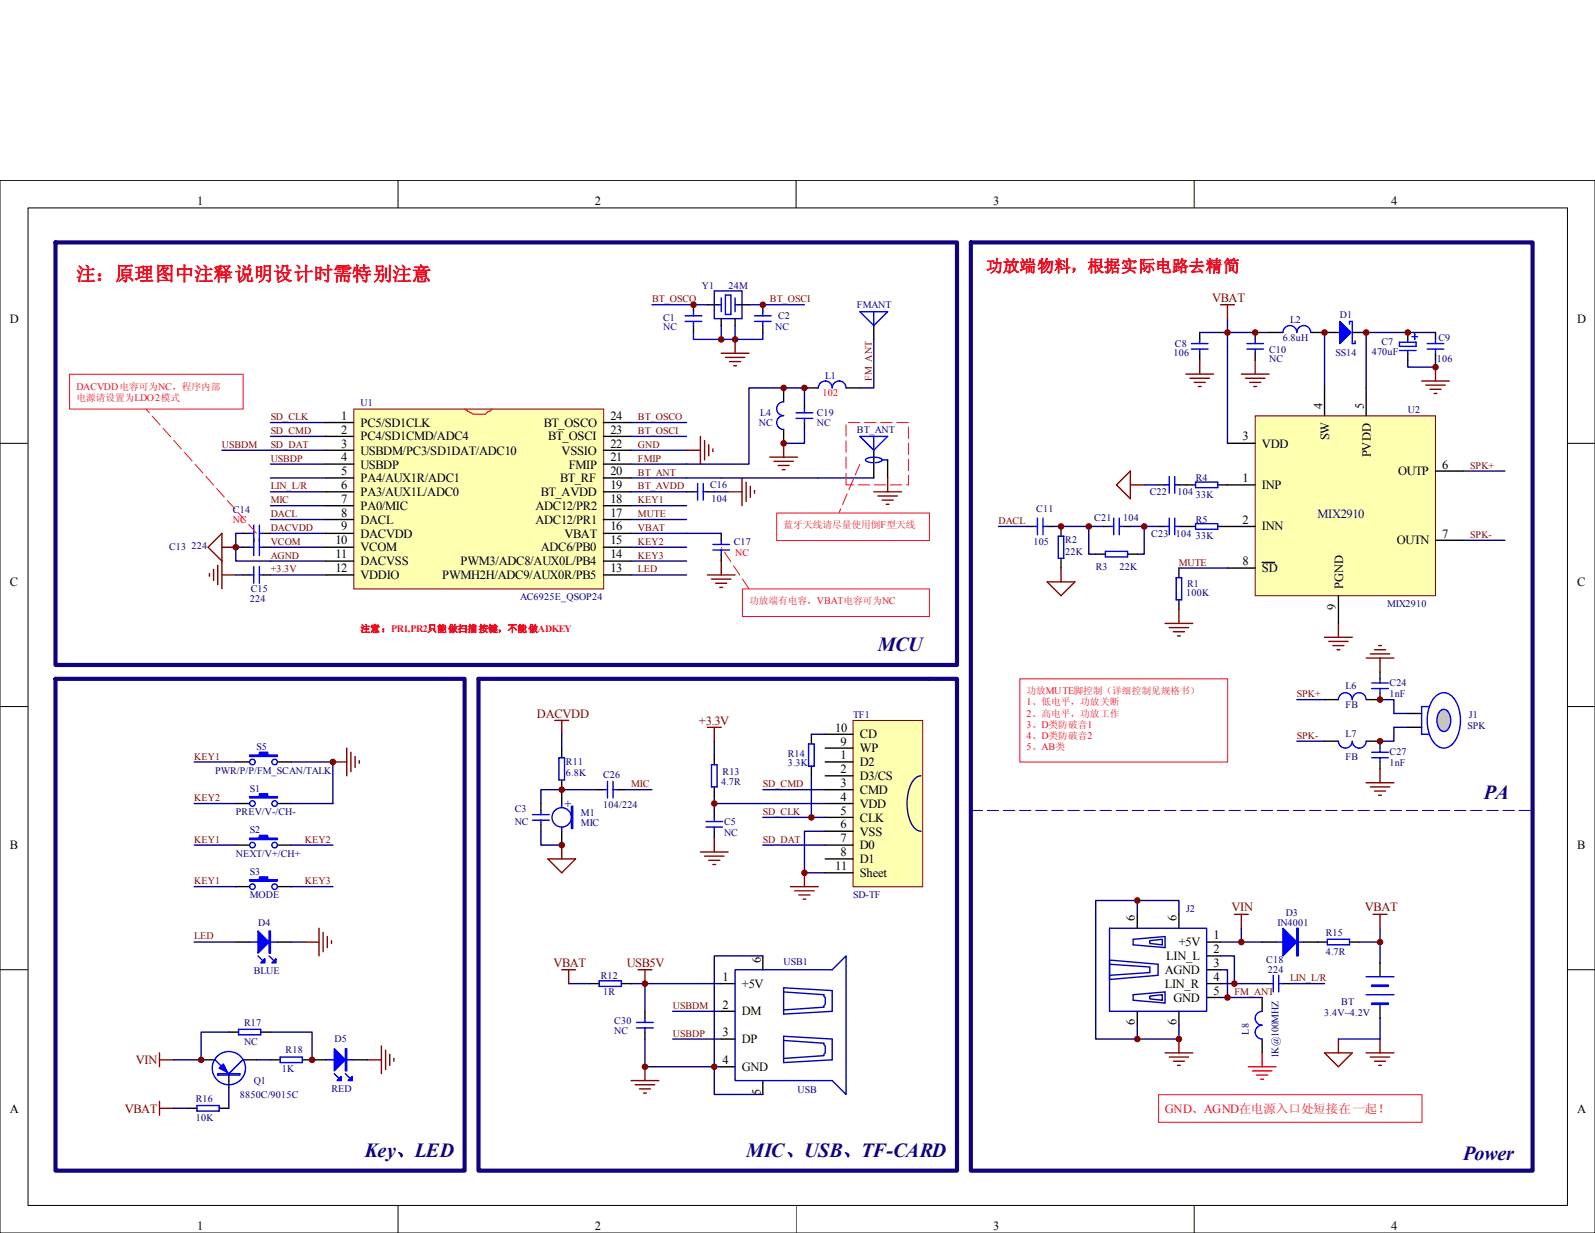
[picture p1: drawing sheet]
<svg xmlns="http://www.w3.org/2000/svg" width="279mm" height="216mm" viewBox="0 0 279 216" stroke-linecap="round" stroke-linejoin="round" font-family="sans-serif">
<g fill="none" stroke="#000" stroke-width=".18">
<path d="M0 31.6h279.4v184.3h-279.4zM4.9 36.4h269.7v174.7h-269.7zM69.7 31.5v4.9M139.5 31.5v4.9M209.2 31.5v4.9M0 77.6h4.9M274.5 77.6h4.9M0 123.7h4.9M274.5 123.7h4.9M0 169.8h4.9M274.5 169.8h4.9M69.7 211v4.9"/>
<path d="M139.5 211v4.9M209.2 211v4.9"/>
</g>
<path d="M123.9 127.4h2.4M125.1 127.4v2.4M138.5 155.3h4.8M139.2 156h3.4M139.9 156.7h2M140.7 157.4h.5M140.9 152.8v2.5" fill="none" stroke="#800000" stroke-width=".24"/>
<path d="M133.6 138.3h11M133.6 143.1h11M133.6 148h11M144.6 145.6h-3.7v7.2h3.7" fill="none" stroke="#000080" stroke-width=".24"/>
<path d="M149.5 126.2h12.1v29.1h-12.1z" fill="#ffffb0"/>
<path d="M149.4 126.2h12.2v29.1h-12.2z" fill="none" stroke="#800000" stroke-width=".18"/>
<g fill="none" stroke="#000" stroke-width=".24">
<path d="M42.5 93.4h1.2M42.5 95.8h1.2M46.2 93.4h1.2M46.2 95.8h1.2M98.4 131v1.7M98.4 136.6v4.1M104.5 138.3h1.2M108.1 138.3h1.2M125.1 132.2v1.7M125.1 137.8v1.7M142.1 128.6v1.7M142.1 134.1v1.7"/>
<path d="M144.6 128.6h4.8M144.6 135.8h4.8M144.6 138.3h4.8M144.6 131h4.8M144.6 133.4h4.8M246.6 124.9h2.4M246.6 127.4h2.4M94.8 140.7v1.2M94.8 144.3v1.3M98.4 145.6v2.4M125.1 141.9v1.2M125.1 145.6v1.2"/>
<path d="M144.6 148h4.8M144.6 140.7h4.8M144.6 143.1h4.8M144.6 145.6h4.8M144.6 150.4h4.8M144.6 152.8h4.8M41.3 165h2.4M48.6 165h2.4M221.1 172.2h1.2M224.7 172.2h1.2M47.4 185.6h1.7M53 185.6h4.1"/>
<path d="M62 185.6h2.4"/>
</g>
<path d="M161.3 135.8a2.14 2.14 0 0 0-1.7 1.5 8.3 8.3 0 0 0 .4 7.4l.8 .8 .5 .1" fill="none" stroke="#11037f" stroke-width=".24"/>
<path d="M104.5 138.3h-9.7v2.4M109.3 138.3h4.9M125.1 139.5v1.2h19.5M142.1 128.6h2.5M142.1 135.8v7.3M227.2 122.5h4.8M227.2 129.8h4.8M94.8 145.6v2.4h3.6M34 165h7.3" fill="none" stroke="#000080" stroke-width=".24"/>
<g fill="none" stroke="#00f" stroke-width=".24">
<path d="M43.7 93.4h.8M43.7 95.8h.8M44.5 91.9v5.4M45.4 93.4h.8M45.4 91.9v5.4M45.4 95.8h.8M97.9 132.7h1v3.9h-1zM105.7 138.3h.7M106.4 136.8v2.9M107.4 138.3h.7M107.4 136.8v2.9M124.6 133.9h1v3.9h-1z"/>
<path d="M141.6 130.3h1v3.8h-1zM250.2 123.7h-1.2v3.7M251.3 122.1a2.13 2.13 0 0 1 3.7 .6 7.1 7.1 0 0 1-.5 7.5 2.13 2.13 0 0 1-3.6-.6 7.1 7.1 0 0 1 .4-7.5zM93.3 143.6h2.9M93.3 142.6h2.9M94.8 141.9v.7M94.8 143.6v.7M98.4 140.7v.7M98.4 144.8v.8M123.7 143.9h2.9M123.7 144.8h2.9M125.1 143.1v.8"/>
<path d="M125.1 144.8v.8M43.7 165h4.9M45.2 167.4l1 1M47.1 167.4l1 1M222.3 172.2h.7M223 170.8v2.9M224 172.2h.7M224 170.8v2.9M49.1 185.1h3.9v1h-3.9zM57.1 185.6h4.9M58.6 188l.9 1M60.5 188l1 1"/>
<circle cx="98.4" cy="143.1" r="1.7"/>
</g>
<g fill="#00f" stroke="#00f" stroke-width=".24">
<path d="M58.6 183.6l1.9 2-1.9 1.9z"/>
<path d="M61 189.2l.7-.7v.7z"/>
<path d="M59 189.2l.8-.7v.7z"/>
<path d="M45.2 163l1.9 2-1.9 1.9z"/>
<path d="M48.3 167.9v.7h-.7z"/>
<path d="M46.4 167.9v.7h-.7z"/>
<path d="M100.1 141.2h.2v3.9h-.2z" fill-rule="evenodd"/>
<path d="M60.5 183.6h.2v3.9h-.2z" fill-rule="evenodd"/>
<path d="M47.1 163h.3v3.9h-.3z" fill-rule="evenodd"/>
</g>
<g fill="none" stroke="#800000" stroke-width=".24">
<path d="M97.2 126.1h2.4M98.4 126.1v2.5M96 150.4h4.8l-2.4 2.4zM98.4 148v2.4M122.7 149.2h4.9M123.4 149.9h3.4M124.2 150.6h1.9M124.9 151.4h.5M125.1 146.8v2.4M27.9 185.6h2.5M27.9 184.4v2.4M64.4 185.6h2.4"/>
<path d="M66.8 183.1v4.9M67.5 183.9v3.4M68.3 184.6v1.9M69 185.3v.5"/>
</g>
<path d="M9.7 42.4h157.9v74h-157.9zM170.1 42.4h98.4v162.6h-98.4zM9.7 118.9h71.7v86.1h-71.7zM83.8 118.9h83.8v86.1h-83.8z" fill="none" stroke="#11037f" stroke-width=".73"/>
<path d="M252.2 124.6a.95 .95 0 0 1 1-.4 .95 .95 0 0 1 .7 .8 2.5 2.5 0 0 1-.6 3 1.01 1.01 0 0 1-1.4-.7 2.81 2.81 0 0 1 .3-2.7z" fill-rule="evenodd" fill="#c0c0c0" stroke="#00f" stroke-width=".24"/>
<g fill="none" stroke="#00f" stroke-width=".24">
<path d="M120 55.3h2.9M120 56.3h2.9M121.5 54.6v.7M121.5 56.3v.7M125.9 53.4h.4M126.3 52.2v2.4M127.1 51.7h.9v3.4h-.9zM128.8 52.2v2.4M128.8 53.4h.5M132.2 55.3h2.9M132.2 56.3h2.9M133.6 54.6v.7"/>
<path d="M133.6 56.3v.7M150.6 54.6h4.9l-2.4 2.4zM153.1 54.6v2.4M210.2 59.4v.8M219.9 59.4v.8M224.7 58.2a1.22 1.22 0 0 1 1.3-1.2 1.22 1.22 0 0 1 1.2 1.2 1.21 1.21 0 0 1 1.2-1.2 1.21 1.21 0 0 1 1.2 1.2M245.1 59.9h3v.7h-3zM246.6 59.4v.5M247.3 58.9h1M247.8 58.5v.9M251.5 59.4v.8M137.3 70.4a1.21 1.21 0 0 0-1.2 1.2 1.21 1.21 0 0 0 1.2 1.2 1.21 1.21 0 0 0-1.2 1.2 1.21 1.21 0 0 0 1.2 1.2"/>
<path d="M139.5 73.3h2.9M139.5 72.3h2.9M140.9 71.6v.7M140.9 73.3v.7M143.3 67.9a1.21 1.21 0 0 1 1.3-1.2 1.21 1.21 0 0 1 1.2 1.2 1.22 1.22 0 0 1 1.2-1.2 1.22 1.22 0 0 1 1.2 1.2M150.6 76.4h4.9l-2.4 2.4zM153.1 76.4v2.4M208.7 61.1h2.9M208.7 60.2h2.9M210.2 61.1v.8M218.4 61.1h2.9M218.4 60.2h2.9"/>
<path d="M219.9 61.1v.8M245.1 61.4h3M246.6 61.4v.5M250 61.1h2.9M250 60.2h2.9M251.5 61.1v.8M44.5 99.2v2.9M45.4 99.2v2.9M121.5 86.1h.7M122.2 84.7v2.9M123.2 86.1h.7M123.2 84.7v2.9"/>
<path d="M124.9 95.3h2.9M124.9 96.3h2.9M126.3 94.6v.7M126.3 96.3v.7M152.8 81a1.26 1.26 0 0 1-1.2-.5 2.5 2.5 0 0 1 2.8-.2l.1 .2a1.28 1.28 0 0 1-1.2 .5M181 92.2h.7M181.7 90.7v2.9M182.7 92.2h.7M182.7 90.7v2.9M185.4 93.9h.9v3.9h-.9zM193.6 96.5h3.9v1h-3.9zM194.4 92.2h.7"/>
<path d="M195.1 90.7v2.9M196.1 92.2h.7M196.1 90.7v2.9M204.1 92.2h.7M204.1 84.9h.7M204.8 83.4v3M204.8 90.7v2.9M205.8 92.2h.7M205.8 83.4v3M205.8 90.7v2.9M205.8 84.9h.7M209.4 84.4h3.9v1h-3.9z"/>
<path d="M209.4 91.7h3.9v1h-3.9zM43.7 100.7h.8M45.4 100.7h.8M206 101.2h1v3.8h-1zM240.3 119.6h2.9M241.7 118.9v.7M234.5 122.5a1.22 1.22 0 0 1 1.2-1.2 1.22 1.22 0 0 1 1.2 1.2 1.21 1.21 0 0 1 1.2-1.2 1.21 1.21 0 0 1 1.2 1.2M234.5 129.8a1.22 1.22 0 0 0 1.2 1.2 1.22 1.22 0 0 0 1.2-1.2 1.21 1.21 0 0 0 .8 1.1 1.21 1.21 0 0 0 1.4-.4l.2-.7M240.3 131.7h2.9M240.3 132.7h2.9M240.3 120.6h2.9M241.7 120.6v.7"/>
<path d="M241.7 131v.7M241.7 132.7v.7M249 127.4v1.2h1.2M105 171.8h3.8v.9h-3.8zM111.5 180h2.9M111.5 179h2.9M113 178.3v.7M113 180v.7M221.1 177.1a1.21 1.21 0 0 0-1.2 1.2 1.21 1.21 0 0 0 1.2 1.2 1.21 1.21 0 0 0-1.2 1.2 1.21 1.21 0 0 0 1.2 1.2M223.5 165h4.9M232.5 164.5h3.9v.9h-3.9zM239.3 174.2h4.9"/>
<path d="M239.3 171h4.9M34.5 193.6h3.9v1h-3.9zM37.7 185.6l2.4 2.4 2.4-2.4M38.1 188h3.9v.2h-3.9zM41.5 184.5a2.91 2.91 0 0 0-4.3 2.4 2.91 2.91 0 0 0 4 2.8 2.91 2.91 0 0 0 .8-4.9l-.4-.3M41.8 180.2h3.9v1h-3.9zM234.5 181.9h7.2"/>
<circle cx="44.2" cy="133.4" r=".49"/>
<circle cx="48.1" cy="133.4" r=".49"/>
<circle cx="44.2" cy="148" r=".49"/>
<circle cx="44.2" cy="155.3" r=".49"/>
<circle cx="44.2" cy="140.7" r=".49"/>
<circle cx="48.1" cy="148" r=".49"/>
<circle cx="48.1" cy="140.7" r=".49"/>
<circle cx="48.1" cy="155.3" r=".49"/>
</g>
<g fill="none" stroke="#800000" stroke-width=".24">
<path d="M128.8 59.4v2.5M120.3 78.8h2.4M122.7 76.4v4.9M123.4 77.1v3.4M124.2 77.9v1.9M124.9 78.6v.5M126.3 61.9h4.9M127.1 62.6h3.4M127.8 63.3h1.9M128.5 64h.5M137.3 77.6v2.5M207.7 65.5h4.9"/>
<path d="M208.5 66.2h3.4M209.2 67h1.9M209.9 67.7h.5M210.2 63.1v2.4M217.4 65.5h4.9M218.2 66.2h3.4M218.9 67h1.9M219.6 67.7h.5M219.9 63.1v2.4M249 66.7h4.9M249.8 67.4h3.4M250.5 68.2h1.9"/>
<path d="M251.2 68.9h.5M251.5 64.3v2.4M37.4 99.7v1.9M38.1 99v3.4M38.9 98.2l-2.5-2.4 2.5-2.4v9.7M38.9 95.8h2.4M126.3 98.2v2.5M127.6 86.1h2.4M130 83.7v4.8M130.7 84.4v3.4M131.4 85.1v2M132.2 85.9v.5"/>
<path d="M134.8 80.1h4.9M135.6 80.8h3.4M136.3 81.5h1.9M137 82.2h.5M153.1 86.1h4.8M153.8 86.8h3.4M154.5 87.6h2M155.2 88.3h.5M155.5 83.7v2.4M185.9 99.5v2.4M195.6 84.9l2.4-2.4v4.8zM198 84.9h2.4"/>
<path d="M36.7 100.4v.5M38.9 100.7h2.4M123.9 100.7h4.9M124.6 101.4h3.4M125.4 102.1h1.9M126.1 102.9h.5M183.4 101.9h4.9l-2.4 2.4zM204.1 109.2h4.8M204.8 109.9h3.4M205.5 110.6h2M206.3 111.3h.5M206.5 106.7v2.5"/>
<path d="M232 111.6h4.9M232.8 112.3h3.4M233.5 113h1.9M234.2 113.8h.5M234.5 109.2v2.4M239.3 115.2h4.9M240 114.5h3.4M240.8 113.8h1.9M241.5 113h.5M241.7 115.2v2.5M58.3 133.4h2.4M60.7 131v4.8"/>
<path d="M61.5 131.7v3.4M62.2 132.5v1.9M62.9 133.2v.5M239.3 137.1h4.9M240 137.8h3.4M240.8 138.5h1.9M241.5 139.2h.5M241.7 134.6v2.5M53.5 165h2.4M55.9 162.5v4.9M56.6 163.3v3.4M57.3 164v1.9"/>
<path d="M58.1 164.7v.5M111.8 169.8h2.4M113 169.8v2.4M216.2 160.1h2.5M217.4 160.1v2.4M240.5 160.1h2.5M241.7 160.1v2.4M27.9 192.9v2.4M27.9 194.1h2.5M110.5 189.2h4.9M111.3 189.9h3.4M112 190.7h1.9"/>
<path d="M112.7 191.4h.5M113 186.8v2.4M204.1 184.4h4.8M204.8 185.1h3.4M205.5 185.8h2M206.3 186.5h.5M206.5 181.9v2.5M232 184.4h4.9l-2.4 2.4zM234.5 181.9v2.5M239.3 184.4h4.9M240 185.1h3.4M240.8 185.8h1.9"/>
<path d="M241.5 186.5h.5M241.7 181.9v2.5"/>
</g>
<g fill="none" stroke="#000080" stroke-width=".24">
<path d="M153.1 59.4v8.5h-2.5M210.2 58.2h12.1M215 55.8v4.8M246.6 58.2h4.9M47.4 74h9.7M47.4 76.4h9.7M47.4 78.8h9.7M110.5 74h9.8M140.9 70.3v-2.4h-9.7v13.4h-20.7M140.9 75.2v2.4h-3.6M246.6 63.1v1.2h4.9v-1.2M41.3 95.8h1.2"/>
<path d="M42.5 93.4h-1.2v4.8h15.8M47.4 88.5h9.7M47.4 93.4h9.7M47.4 95.8h9.7M47.4 81.3h9.7M47.4 83.7h9.7M47.4 86.1h9.7M47.4 91h9.7M110.5 88.5h9.8M110.5 93.4h9.8M110.5 95.8h9.8M110.5 98.2h9.8"/>
<path d="M110.5 91h9.8M184.6 92.2h6.1M193.2 92.2h-2.5v4.8h1.2M198 92.2h4.9M200.4 92.2v4.8h-1.2M200.4 84.9h2.5M256.3 82.5h7.3M256.3 94.6h7.3M41.3 100.7h1.2M47.4 100.7h9.7M110.5 100.7h9.8M51 133.4h7.3"/>
<path d="M98.4 128.6v2.4M125.1 129.8v2.4M241.7 122.5h2.5v2.4h2.4M246.6 127.4h-2.4v2.4h-2.5M51 140.7h7.3M51 148h7.3M51 155.3h7.3M125.1 140.7v1.2M199.2 157.7v2.4M51 165h2.5M99.6 172.2h3.7M110.5 172.2h15.8"/>
<path d="M117.8 177.1h8.5M133.6 167.4h-8.5v24.2h8.5M199.2 179.5v2.4M206.5 160.1v-2.4h-14.6v24.2h14.6v-2.4M213.8 169.8h1.2v4.9M213.8 167.4h2.4v4.8M213.8 172.2h7.3M213.8 165h7.3M213.8 174.7h7.3M217.4 162.5v2.5M225.9 172.2h6.1M241.7 162.5v6.1"/>
<path d="M241.7 178.3v3.6M30.4 194.1h2.4M40.1 180.7h-4.9v4.9h-4.8M40.1 190.4v3.7M44.9 185.6h2.5M47.4 180.7h7.3v4.9M113 181.9v4.9h13.3M117.8 181.9h8.5"/>
</g>
<g fill="none" stroke="#000" stroke-width=".24">
<path d="M121.5 53.4v1.2M121.5 57v1.2M123.9 53.4h2M126.3 55.8v1.2M128.8 55.8v1.2M129.3 53.4h1.9M133.6 53.4v1.2M133.6 57v1.2M153.1 57v2.4M210.2 58.2v1.2M219.9 58.2v1.2M222.3 58.2h2.4"/>
<path d="M229.6 58.2h2.4M246.6 58.2v1.2M251.5 58.2v1.2M137.3 67.9v2.4M137.3 75.2v2.4M140.9 67.9h2.4M140.9 70.3v1.3M140.9 74v1.2M148.2 67.9h2.4M153.1 78.8v4.9M210.2 61.9v1.2M219.9 61.9v1.2"/>
<path d="M246.6 61.9v1.2M251.5 61.9v1.2M120.3 86.1h1.2M123.9 86.1h1.2M126.3 93.4v1.2M126.3 97v1.2M155.5 80.5v3.2M179.8 92.2h1.2M183.4 92.2h1.2M185.9 92.2v1.7M185.9 97.8v1.7M191.9 97h1.7"/>
<path d="M193.2 92.2h1.2M196.8 92.2h1.2M197.5 97h1.7M202.9 92.2h1.2M202.9 84.9h1.2M206.5 99.5v1.7M206.5 92.2h2.9M206.5 84.9h2.9M213.3 92.2h1.7M213.3 84.9h1.7M42.5 100.7h1.2M46.2 100.7h1.2"/>
<path d="M206.5 105v1.7M241.7 117.7v1.2M41.3 133.4h2.4M48.6 133.4h2.4M232 122.5h2.5M232 129.8h2.5M239.3 129.8h2.4v1.2M241.7 121.3v1.2h-2.4M241.7 133.4v1.2M41.3 140.7h2.4M41.3 148h2.4M41.3 155.3h2.4"/>
<path d="M48.6 140.7h2.4M48.6 148h2.4M48.6 155.3h2.4M103.3 172.2h1.7M108.8 172.2h1.7M113 177.1v1.2M126.3 172.2h2.5M126.3 177.1h2.5M133.6 167.4v2.4M199.2 160.1v2.4M199.2 177.1v2.4M206.5 160.1v2.4"/>
<path d="M206.5 177.1v2.4M211.4 165h2.4M211.4 174.7h2.4M211.4 172.2h2.4M211.4 169.8h2.4M211.4 167.4h2.4M221.1 165h2.4M221.1 174.7v2.4M228.4 165h4.1M236.4 165h1.7M241.7 168.6v2.4M241.7 175.9v2.4"/>
<path d="M32.8 194.1h1.7M35.2 185.6h2.5M38.4 194.1h1.7M40.1 188v2.4M40.1 180.7h1.7M42.5 185.6h2.4M45.7 180.7h1.7M113 180.7v1.2M126.3 181.9h2.5M126.3 186.8h2.5M133.6 189.2v2.4M221.1 181.9v2.5"/>
</g>
<g fill="#00f" stroke="#00f" stroke-width=".24">
<path d="M224.7 162.5l2.5 2.5-2.5 2.4z"/>
<path d="M38.4 187l.7-.7 .7 1.5z"/>
<path d="M227.2 162.5h.2v4.9h-.2z" fill-rule="evenodd"/>
<path d="M240.3 172.5h2.9v.2h-2.9z" fill-rule="evenodd"/>
<path d="M240.3 175.6h2.9v.3h-2.9z" fill-rule="evenodd"/>
<path d="M43.7 132.2h1.7v-.5h1.5v.5h1.7v.3h-4.9z" fill-rule="evenodd"/>
<path d="M43.7 139.5h1.7v-.5h1.5v.5h1.7v.2h-4.9z" fill-rule="evenodd"/>
<path d="M43.7 146.8h1.7v-.5h1.5v.5h1.7v.2h-4.9z" fill-rule="evenodd"/>
<path d="M43.7 154h1.7v-.4h1.5v.4h1.7v.3h-4.9z" fill-rule="evenodd"/>
</g>
<g fill="none" stroke="#0000bf" stroke-width=".24">
<path d="M114.2 53.4h9.7M121.5 58.2v1.2h12.1v-1.2M125.1 50.9h4.9v4.9h-4.9zM126.3 57v2.4M128.8 57v2.4M131.2 53.4h9.7M110.5 76.4h9.8M110.5 78.8h9.8M110.5 83.7h15.8M110.5 86.1h9.8M143.3 83.7h9.8M154.5 80.5h1"/>
<path d="M128.8 169.8h17l2.4-2.4v24.2l-2.4-2.4h-17zM137.3 173.7l7 .5v.2l.3 .3v1.2l-.3 .2v.3l-7 .4M137.3 173l8.5 .5v3.6l-8.5 .5zM194.4 162.5h17v14.6h-17zM194.4 168.8l7 .5v1l-7 .5M194.4 168.1l8.5 .7v2l-8.5 .7M198.5 164.5l5.6-.5v1.9l-5.6-.5zM198.5 174.2l5.6-.5v1.9l-5.6-.5zM201.4 174.4l2.2-.2v.9l-2.2-.2zM201.4 164.7l2.2-.2v.9l-2.2-.2zM137.3 182.2l7 .5v.2l.3 .2v1.3l-.3 .2v.2l-7 .5M137.3 181.5l8.5 .4v3.7l-8.5 .5z"/>
</g>
<path d="M218.7 186.8h4.8M219.4 187.5h3.4M220.1 188.2h2M220.8 189h.5M221.1 184.4v2.4" fill="none" stroke="#bf0000" stroke-width=".24"/>
<path d="M202.9 191.7h46.2v4.8h-46.2z" fill="none" stroke="#ee0e22" stroke-width=".18"/>
<path d="M170.1 141.9h98.4" fill="none" stroke="#0000bf" stroke-width=".18" stroke-dasharray="2.1 .7" stroke-linecap="butt"/>
<g fill="#800000" stroke="#800000" stroke-width=".18">
<circle cx="140.9" cy="152.8" r=".48"/>
<circle cx="125.1" cy="140.7" r=".49"/>
<circle cx="142.1" cy="143.1" r=".49"/>
</g>
<path d="M113 172.2v4.9" fill="none" stroke="#11037f" stroke-width=".24"/>
<path d="M62.1 71.7h43.6v31.4h-43.6z" fill="#ffffb0"/>
<path d="M62 71.6h43.7v31.5h-43.7z" fill="none" stroke="#800000" stroke-width=".18"/>
<g fill="none" stroke="#000" stroke-width=".24">
<path d="M57.1 74h4.9M57.1 76.4h4.9M57.1 78.8h4.9M105.7 74h4.8M105.7 76.4h4.8M105.7 78.8h4.8M57.1 88.5h4.9M57.1 98.2h4.9M57.1 93.4h4.9M57.1 81.3h4.9M57.1 83.7h4.9M57.1 86.1h4.9"/>
<path d="M57.1 91h4.9M57.1 95.8h4.9M105.7 88.5h4.8M105.7 98.2h4.8M105.7 93.4h4.8M105.7 81.3h4.8M105.7 83.7h4.8M105.7 86.1h4.8M105.7 91h4.8M57.1 100.7h4.9M105.7 100.7h4.8"/>
</g>
<path d="M81.4 71.6l.2 .2h.3v.2h.2a2.49 2.49 0 0 0 2.2 .5 .92 .92 0 0 0 1.2-.5h.3l.4-.4" fill="none" stroke="#f00" stroke-width=".18"/>
<path d="M105.7 95.8h4.8" fill="none" stroke="#080d02" stroke-width=".24"/>
<path d="M120.3 93.4h6M125.1 86.1h2.5M126.3 83.7h17M34 133.4h7.3M58.3 133.4v7.3M34 140.7h7.3M34 148h7.3M34 155.3h7.3" fill="none" stroke="#000080" stroke-width=".24"/>
<g fill="#800000" stroke="#800000" stroke-width=".18">
<circle cx="98.4" cy="138.3" r=".49"/>
<circle cx="98.4" cy="148" r=".49"/>
<circle cx="54.7" cy="185.6" r=".48"/>
<circle cx="35.2" cy="185.6" r=".48"/>
<circle cx="58.3" cy="133.4" r=".49"/>
<circle cx="41.3" cy="95.8" r=".49"/>
<circle cx="140.9" cy="67.9" r=".48"/>
<circle cx="137.3" cy="77.6" r=".49"/>
<circle cx="137.3" cy="67.9" r=".49"/>
</g>
<path d="M12.2 65.5h30.4v6.1h-30.4zM136.1 89.8h26.7v4.9h-26.7zM130 103.1h32.8v4.8h-32.8z" fill="none" stroke="#ee0e22" stroke-width=".18"/>
<path d="M44.9 93.4l-19.4-21.8M148.2 84.9v-10.9h10.9v10.9h-10.9M150.6 81.3l-3.6 8.5M131.2 103.1l-4.9-7.3" fill="none" stroke="#ee0e22" stroke-width=".18" stroke-dasharray="2.1 .7" stroke-linecap="butt"/>
<path d="M220 72.9h31.5v31.4h-31.5z" fill="#ffffb0"/>
<path d="M219.9 72.8h31.6v31.5h-31.6z" fill="none" stroke="#800000" stroke-width=".18"/>
<path d="M232 58.2h2.5M236.9 58.2h2.4M215 77.6h4.9M232 67.9v4.9M239.3 67.9v4.9M215 84.9h4.9M215 92.2h4.9M215 99.5h4.9M221.1 98.5h2.2M251.5 94.6h4.8M251.5 82.5h4.8M234.5 104.3v4.9" fill="none" stroke="#000" stroke-width=".24"/>
<path d="M236.4 56.8v-.5h.5v3.9h.5v-.5" fill="none" stroke="#00f" stroke-width=".24"/>
<path d="M234.7 56.3l1.9 1.9-1.9 2z" fill="#00f" stroke="#00f" stroke-width=".24"/>
<path d="M232 58.2v9.7M246.6 58.2h-7.3v9.7M38.9 78.8h8.5M215 60.6v17M174.9 92.2h4.9M206.5 99.5h8.5M238.1 165h3.6" fill="none" stroke="#000080" stroke-width=".24"/>
<g fill="#800000" stroke="#800000" stroke-width=".18">
<circle cx="113" cy="172.2" r=".48"/>
<circle cx="113" cy="186.8" r=".48"/>
<circle cx="125.1" cy="186.8" r=".49"/>
<circle cx="219.9" cy="58.2" r=".49"/>
<circle cx="232" cy="58.2" r=".49"/>
<circle cx="215" cy="58.2" r=".49"/>
<circle cx="246.6" cy="58.2" r=".49"/>
<circle cx="251.5" cy="64.3" r=".49"/>
<circle cx="200.4" cy="92.2" r=".49"/>
<circle cx="190.7" cy="92.2" r=".49"/>
<circle cx="185.9" cy="92.2" r=".48"/>
<circle cx="239.3" cy="58.2" r=".48"/>
<circle cx="216.2" cy="172.2" r=".48"/>
<circle cx="206.5" cy="181.9" r=".49"/>
<circle cx="199.2" cy="181.9" r=".49"/>
<circle cx="199.2" cy="157.7" r=".49"/>
<circle cx="217.4" cy="165" r=".49"/>
<circle cx="241.7" cy="165" r=".48"/>
<circle cx="215" cy="174.7" r=".49"/>
<circle cx="121.5" cy="53.4" r=".48"/>
<circle cx="133.6" cy="53.4" r=".49"/>
<circle cx="126.3" cy="59.4" r=".49"/>
<circle cx="128.8" cy="59.4" r=".49"/>
<circle cx="241.7" cy="122.5" r=".48"/>
<circle cx="241.7" cy="129.8" r=".48"/>
</g>
<path d="M213.8 53.4h2.4M215 53.4v2.4M98.4 169.8h2.4M99.6 169.8v2.4" fill="none" stroke="#800000" stroke-width=".24"/>
<path d="M178.6 118.9h36.5v14.5h-36.5z" fill="none" stroke="#ee0e22" stroke-width=".18"/>
<g font-size="3.5" fill="#11037f">
<text x="153.8" y="114">MCU</text>
<text x="259.9" y="140">PA</text>
<text x="63.9" y="202.5">Key、LED</text>
<text x="130.7" y="202.5">MIC、USB、TF-CARD</text>
<text x="256.3" y="203">Power</text>
</g>
<text font-size="3.4" fill="#ee0e22" x="13.4" y="49.1">注：原理图中注释说明设计时需特别注意</text>
<text font-size="2.9" fill="#ee0e22" x="172.7" y="47.6">功放端物料，根据实际电路去精简</text>
<g font-size="2.2">
<text x="34.5" y="35.9">1</text>
<text x="104.2" y="35.9">2</text>
<text x="174" y="35.9">3</text>
<text x="243.7" y="35.9">4</text>
<text x="1.7" y="56.6">D</text>
<text x="276.3" y="56.6">D</text>
<text x="231.6" y="71.5" transform="rotate(-90 231.6 71.5)">4</text>
<text x="238.9" y="71.5" transform="rotate(-90 238.9 71.5)">5</text>
<text x="59.8" y="73.5">1</text>
<text x="59.8" y="75.9">2</text>
<text x="63.2" y="74.8">PC5/SD1CLK</text>
<text x="63.2" y="77.1">PC4/SD1CMD/ADC4</text>
<text x="95.2" y="74.8">BT_OSCO</text>
<text x="96" y="77.1">BT_OSCI</text>
<text x="106.9" y="75.9">23</text>
<text x="106.9" y="73.5">24</text>
<text x="217.7" y="77.1">3</text>
<text x="232.8" y="77.1" transform="rotate(-90 232.8 77.1)">SW</text>
<text x="59.8" y="78.4">3</text>
<text x="59.8" y="80.8">4</text>
<text x="59.8" y="83.2">5</text>
<text x="63.2" y="79.6">USBDM/PC3/SD1DAT/ADC10</text>
<text x="63.2" y="82">USBDP</text>
<text x="98.4" y="79.6">VSSIO</text>
<text x="99.7" y="82">FMIP</text>
<text x="106.9" y="83.2">20</text>
<text x="106.9" y="78.4">22</text>
<text x="106.9" y="80.8">21</text>
<text x="221.1" y="78.4">VDD</text>
<text x="240.1" y="80.1" transform="rotate(-90 240.1 80.1)">PVDD</text>
<text x="244.9" y="83.2">OUTP</text>
<text x="252.6" y="82">6</text>
<text x="59.8" y="88.1">7</text>
<text x="59.8" y="85.7">6</text>
<text x="63.2" y="89.2">PA0/MIC</text>
<text x="63.2" y="86.9">PA3/AUX1L/ADC0</text>
<text x="63.2" y="84.4">PA4/AUX1R/ADC1</text>
<text x="93.8" y="89.2">ADC12/PR2</text>
<text x="94.7" y="86.9">BT_AVDD</text>
<text x="98.1" y="84.4">BT_RF</text>
<text x="106.9" y="88.1">18</text>
<text x="106.9" y="85.7">19</text>
<text x="217.7" y="84.4">1</text>
<text x="221.1" y="85.7">INP</text>
<text x="58.8" y="95.3">10</text>
<text x="59.8" y="92.9">9</text>
<text x="59.8" y="90.5">8</text>
<text x="63.2" y="94.1">DACVDD</text>
<text x="63.2" y="91.7">DACL</text>
<text x="93.8" y="91.7">ADC12/PR1</text>
<text x="98.9" y="94.1">VBAT</text>
<text x="106.9" y="90.5">17</text>
<text x="106.9" y="92.9">16</text>
<text x="217.7" y="91.7">2</text>
<text x="221.1" y="92.9">INN</text>
<text x="244.7" y="95.3">OUTN</text>
<text x="252.6" y="94.1">7</text>
<text x="58.8" y="100.2">12</text>
<text x="58.8" y="97.8">11</text>
<text x="63.2" y="101.4">VDDIO</text>
<text x="63.2" y="99">DACVSS</text>
<text x="63.2" y="96.5">VCOM</text>
<text x="77.5" y="101.4">PWMH2H/ADC9/AUX0R/PB5</text>
<text x="80.7" y="99">PWM3/ADC8/AUX0L/PB4</text>
<text x="106.9" y="100.2">13</text>
<text x="106.9" y="97.8">14</text>
<text x="217.7" y="99">8</text>
<text x="221.1" y="100.2">SD</text>
<text x="1.7" y="102.6">C</text>
<text x="234" y="106.8" transform="rotate(-90 234 106.8)">9</text>
<text x="235.3" y="103.1" transform="rotate(-90 235.3 103.1)">PGND</text>
<text x="276.3" y="102.6">C</text>
<text x="146.3" y="128.1">10</text>
<text x="147.2" y="130.6">9</text>
<text x="150.6" y="129.3">CD</text>
<text x="150.6" y="131.7">WP</text>
<text x="147.2" y="135.4">2</text>
<text x="147.2" y="137.8">3</text>
<text x="147.2" y="132.9">1</text>
<text x="150.6" y="136.6">D3/CS</text>
<text x="150.6" y="134.2">D2</text>
<text x="147.2" y="140.2">4</text>
<text x="147.2" y="142.7">5</text>
<text x="150.6" y="141.5">VDD</text>
<text x="150.6" y="143.8">CLK</text>
<text x="150.6" y="139">CMD</text>
<text x="1.7" y="148.7">B</text>
<text x="147.2" y="147.5">7</text>
<text x="147.2" y="145">6</text>
<text x="147.2" y="149.9">8</text>
<text x="150.6" y="148.7">D0</text>
<text x="150.6" y="146.3">VSS</text>
<text x="276.3" y="148.7">B</text>
<text x="146.3" y="152.3">11</text>
<text x="150.6" y="151.1">D1</text>
<text x="150.6" y="153.6">Sheet</text>
<text x="198.8" y="161.3" transform="rotate(-90 198.8 161.3)">6</text>
<text x="206.1" y="161.3" transform="rotate(-90 206.1 161.3)">6</text>
<text x="206.5" y="165.7">+5V</text>
<text x="212.6" y="166.9">2</text>
<text x="212.6" y="164.5">1</text>
<text x="126.6" y="171.8">1</text>
<text x="130" y="173">+5V</text>
<text x="133.3" y="168.6" transform="rotate(-90 133.3 168.6)">6</text>
<text x="204" y="173">LIN_R</text>
<text x="204" y="170.5">AGND</text>
<text x="204.3" y="168.1">LIN_L</text>
<text x="212.6" y="171.8">4</text>
<text x="212.6" y="169.3">3</text>
<text x="126.6" y="176.6">2</text>
<text x="130" y="177.8">DM</text>
<text x="198.8" y="179.5" transform="rotate(-90 198.8 179.5)">6</text>
<text x="205.6" y="175.4">GND</text>
<text x="206.1" y="179.5" transform="rotate(-90 206.1 179.5)">6</text>
<text x="212.6" y="174.2">5</text>
<text x="126.6" y="181.4">3</text>
<text x="130" y="182.7">DP</text>
<text x="126.6" y="186.4">4</text>
<text x="130" y="187.5">GND</text>
<text x="133.3" y="191.7" transform="rotate(-90 133.3 191.7)">5</text>
<text x="1.7" y="194.8">A</text>
<text x="276.3" y="194.8">A</text>
<text x="34.5" y="215.4">1</text>
<text x="104.2" y="215.4">2</text>
<text x="174" y="215.4">3</text>
<text x="243.7" y="215.4">4</text>
</g>
<g font-size="2.2" fill="#800000">
<text x="212.3" y="52.9">VBAT</text>
<text x="94.1" y="125.6">DACVDD</text>
<text x="122.4" y="126.9">+3.3V</text>
<text x="215.7" y="159.6">VIN</text>
<text x="239.1" y="159.6">VBAT</text>
<text x="96.9" y="169.3">VBAT</text>
<text x="109.8" y="169.3">USB5V</text>
<text x="23.8" y="186.4">VIN</text>
<text x="21.8" y="194.8">VBAT</text>
</g>
<g font-size="2.2" fill="#080d02">
<text x="106.9" y="95.3">15</text>
<text x="94.7" y="96.5">ADC6/PB0</text>
</g>
<text font-size="2.2" fill="#11037f" x="230.8" y="90.8">MIX2910</text>
<text font-size="2.2" fill="#000080" x="98.9" y="141.5">+</text>
<text font-size="2.2" fill="#ee0e22" x="204" y="194.8">GND、AGND在电源入口处短接在一起！</text>
<g font-size="1.8" fill="#800000">
<text x="114.2" y="52.9">BT_OSCO</text>
<text x="134.9" y="52.9">BT_OSCI</text>
<text x="152.7" y="66.7" transform="rotate(-90 152.7 66.7)">FM_ANT</text>
<text x="47.4" y="73.6">SD_CLK</text>
<text x="47.4" y="76">SD_CMD</text>
<text x="111.8" y="73.6">BT_OSCO</text>
<text x="111.8" y="76">BT_OSCI</text>
<text x="38.9" y="78.4">USBDM</text>
<text x="47.4" y="80.9">USBDP</text>
<text x="47.4" y="78.4">SD_DAT</text>
<text x="111.8" y="80.9">FMIP</text>
<text x="111.8" y="83.3">BT_ANT</text>
<text x="111.8" y="78.4">GND</text>
<text x="257.6" y="82">SPK+</text>
<text x="47.4" y="88.1">MIC</text>
<text x="47.4" y="85.7">LIN_L/R</text>
<text x="111.8" y="85.7">BT_AVDD</text>
<text x="111.8" y="88.1">KEY1</text>
<text x="47.4" y="90.6">DACL</text>
<text x="47.4" y="93">DACVDD</text>
<text x="47.4" y="95.4">VCOM</text>
<text x="111.8" y="93">VBAT</text>
<text x="111.8" y="90.6">MUTE</text>
<text x="111.8" y="95.4">KEY2</text>
<text x="174.9" y="91.8">DACL</text>
<text x="257.6" y="94.2">SPK-</text>
<text x="47.4" y="97.9">AGND</text>
<text x="47.4" y="100.2">+3.3V</text>
<text x="111.8" y="100.2">LED</text>
<text x="111.8" y="97.9">KEY3</text>
<text x="206.5" y="99.1">MUTE</text>
<text x="227.2" y="122.1">SPK+</text>
<text x="227.2" y="129.4">SPK-</text>
<text x="34" y="133">KEY1</text>
<text x="110.6" y="137.8">MIC</text>
<text x="133.6" y="137.8">SD_CMD</text>
<text x="34" y="140.3">KEY2</text>
<text x="133.6" y="142.7">SD_CLK</text>
<text x="34" y="147.6">KEY1</text>
<text x="53.4" y="147.6">KEY2</text>
<text x="133.6" y="147.6">SD_DAT</text>
<text x="34" y="154.9">KEY1</text>
<text x="53.4" y="154.9">KEY3</text>
<text x="34" y="164.5">LED</text>
<text x="226" y="171.8">LIN_L/R</text>
<text x="117.9" y="176.7">USBDM</text>
<text x="216.2" y="174.2">FM_ANT</text>
<text x="117.9" y="181.5">USBDP</text>
</g>
<g font-size="1.8" fill="#000080">
<text x="122.9" y="50.5">Y1</text>
<text x="127.6" y="50.5">24M</text>
<text x="150.1" y="53.9">FMANT</text>
<text x="116.2" y="56.1">C1</text>
<text x="116.2" y="57.8">NC</text>
<text x="135.8" y="57.8">NC</text>
<text x="136.3" y="55.9">C2</text>
<text x="224.7" y="59.8">6.8uH</text>
<text x="226" y="56.6">L2</text>
<text x="234.7" y="55.6">D1</text>
<text x="252" y="59.8">C9</text>
<text x="205.6" y="62.4">106</text>
<text x="205.8" y="60.7">C8</text>
<text x="222.3" y="61.9">C10</text>
<text x="222.3" y="63.4">NC</text>
<text x="233.9" y="62.4">SS14</text>
<text x="240.3" y="62.1">470uF</text>
<text x="242" y="60.5">C7</text>
<text x="251.7" y="63.4">106</text>
<text x="63.2" y="71.1">U1</text>
<text x="144.5" y="66.3">L1</text>
<text x="132.9" y="74.5">NC</text>
<text x="133.2" y="72.8">L4</text>
<text x="143.1" y="72.8">C19</text>
<text x="150.1" y="75.8">BT_ANT</text>
<text x="246.6" y="72.4">U2</text>
<text x="40.8" y="89.8">C14</text>
<text x="124.4" y="85.4">C16</text>
<text x="124.6" y="87.9">104</text>
<text x="181.5" y="89.6">C11</text>
<text x="201.4" y="86.7">C22</text>
<text x="206.2" y="86.7">104</text>
<text x="209.5" y="84.2">R4</text>
<text x="209.5" y="87.1">33K</text>
<text x="128.5" y="95.4">C17</text>
<text x="181" y="95.4">105</text>
<text x="186.6" y="95.2">R2</text>
<text x="191.7" y="91.3">C21</text>
<text x="196.8" y="91.3">104</text>
<text x="201.7" y="94">C23</text>
<text x="206" y="94">104</text>
<text x="209.5" y="91.5">R5</text>
<text x="209.5" y="94.4">33K</text>
<text x="29.6" y="96.4">C13</text>
<text x="33.5" y="96.1">224</text>
<text x="186.6" y="97.1">22K</text>
<text x="191.9" y="99.7">R3</text>
<text x="196.1" y="99.7">22K</text>
<text x="43.8" y="105.3">224</text>
<text x="43.9" y="103.6">C15</text>
<text x="91.1" y="105.1">AC6925E_QSOP24</text>
<text x="207.8" y="104.4">100K</text>
<text x="207.9" y="102.7">R1</text>
<text x="243" y="106.3">MIX2910</text>
<text x="149.4" y="125.7">TF1</text>
<text x="235.7" y="120.6">L6</text>
<text x="235.7" y="124">FB</text>
<text x="243.4" y="120.1">C24</text>
<text x="243.4" y="122.1">1nF</text>
<text x="257.3" y="125.7">J1</text>
<text x="45" y="131.3">S5</text>
<text x="235.7" y="129.1">L7</text>
<text x="257" y="127.7">SPK</text>
<text x="37.7" y="135.5">PWR/P/P/FM_SCAN/TALK</text>
<text x="99.1" y="133.9">R11</text>
<text x="99.1" y="135.9">6.8K</text>
<text x="105.7" y="136.1">C26</text>
<text x="126.3" y="137.4">4.7R</text>
<text x="126.6" y="135.6">R13</text>
<text x="138" y="132.5">R14</text>
<text x="138" y="134.2">3.3K</text>
<text x="235.7" y="133">FB</text>
<text x="243.4" y="132.2">C27</text>
<text x="243.4" y="134.2">1nF</text>
<text x="41.3" y="142.7">PREV/V-/CH-</text>
<text x="43.8" y="138.6">S1</text>
<text x="90.2" y="142.2">C3</text>
<text x="101.8" y="142.9">M1</text>
<text x="105.7" y="141.5">104/224</text>
<text x="43.8" y="145.9">S2</text>
<text x="90.2" y="144.4">NC</text>
<text x="101.8" y="144.6">MIC</text>
<text x="126.8" y="144.4">C5</text>
<text x="126.8" y="146.4">NC</text>
<text x="41.3" y="150">NEXT/V+/CH+</text>
<text x="43.8" y="153.2">S3</text>
<text x="43.8" y="157.2">MODE</text>
<text x="149.4" y="157.2">SD-TF</text>
<text x="207.8" y="159.7">J2</text>
<text x="225.2" y="160.4">D3</text>
<text x="45.2" y="162.1">D4</text>
<text x="223.8" y="162.1">IN4001</text>
<text x="232.2" y="163.8">R15</text>
<text x="232.2" y="167.2">4.7R</text>
<text x="44.4" y="170.6">BLUE</text>
<text x="105.2" y="171.4">R12</text>
<text x="137.2" y="168.9">USB1</text>
<text x="221.8" y="168.7">C18</text>
<text x="222.1" y="170.3">224</text>
<text x="42.8" y="179.6">R17</text>
<text x="105.7" y="174.2">1R</text>
<text x="107.6" y="179.3">C30</text>
<text x="232" y="177.9">3.4V~4.2V</text>
<text x="234.9" y="175.9">BT</text>
<text x="42.8" y="183">NC</text>
<text x="50" y="184.4">R18</text>
<text x="58.6" y="182.5">D5</text>
<text x="107.6" y="181">NC</text>
<text x="218.8" y="181.2" transform="rotate(-90 218.8 181.2)">L8</text>
<text x="223.9" y="185.3" transform="rotate(-90 223.9 185.3)">1K@100MHZ</text>
<text x="44.4" y="189.7">Q1</text>
<text x="49.4" y="187.6">1K</text>
<text x="58.1" y="191.3">RED</text>
<text x="139.7" y="191.4">USB</text>
<text x="34.3" y="193">R16</text>
<text x="34.3" y="196.3">10K</text>
<text x="42" y="192.2">8850C/9015C</text>
</g>
<g font-size="1.8" fill="#ee0e22">
<text x="13.4" y="68.2">DACVDD电容可为NC，程序内部</text>
<text x="179.8" y="123.5">1、低电平，功放关断</text>
<text x="179.8" y="125.5">2、高电平，功放工作</text>
<text x="179.8" y="127.4">3、D类防破音1</text>
<text x="179.8" y="129.4">4、D类防破音2</text>
<text x="179.8" y="131.3">5、AB类</text>
</g>
<g font-size="1.8" fill="#f00">
<text x="144.1" y="69.4">102</text>
<text x="40.8" y="91.5">NC</text>
<text x="128.8" y="97.4">NC</text>
</g>
<text font-size="1.8" fill="#11037f" x="143.1" y="74.5">NC</text>
<g font-size="1.7" fill="#ee0e22">
<text x="13.4" y="70.2">电源请设置为LDO2模式</text>
<text x="137.2" y="92.5">蓝牙天线请尽量使用倒F型天线</text>
<text x="131.2" y="105.8">功放端有电容，VBAT电容可为NC</text>
<text x="63.2" y="110.7">注意：PR1,PR2只能做扫描按键，不能做ADKEY</text>
<text x="179.8" y="121.6">功放MUTE脚控制（详细控制见规格书）</text>
</g>
</svg>
